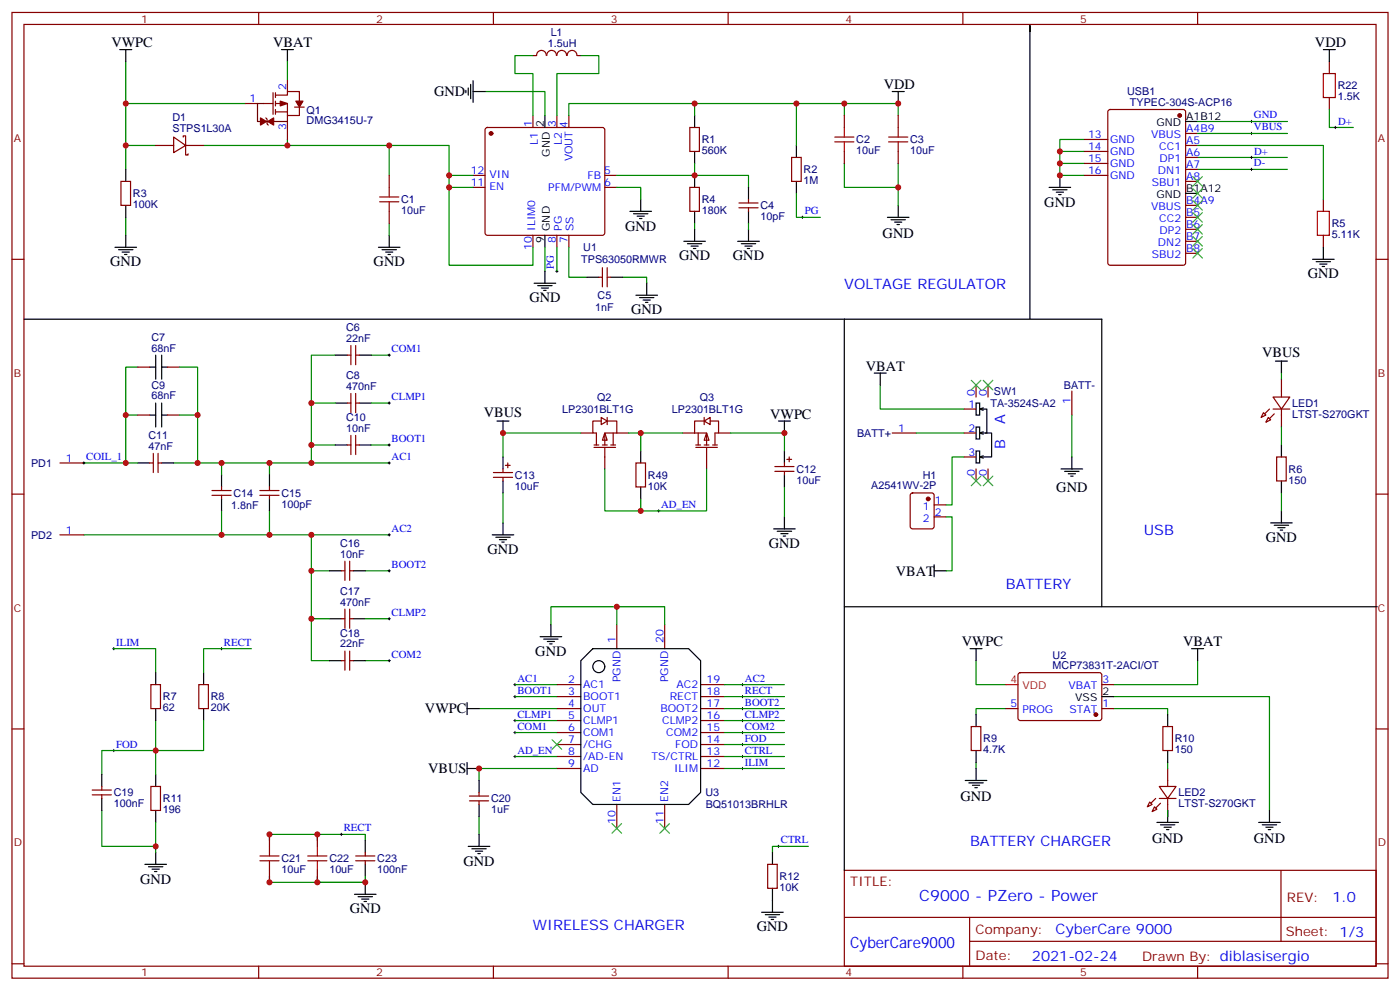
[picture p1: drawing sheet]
<svg xmlns="http://www.w3.org/2000/svg" width="412mm" height="292mm" viewBox="0 0 412 292" stroke-linecap="round" stroke-linejoin="round" font-family="sans-serif">
<g fill="none" stroke="#870000" stroke-width=".35">
<path d="M3.5 3.7h405.4v284.3h-405.4zM7.1 7.2h398.2v277.3h-398.2zM76.2 3.7v3.5M145.3 3.7v3.5M214.5 3.7v3.5M283.6 3.7v3.5M352.8 3.7v3.5M72.3 30.5h3.5M77.6 30.5h2.8M80.4 27.3v6.4M81.1 28h3.6v-1h3.5v2.8M81.1 30.5h3.6v3.5h3.5v-2.5"/>
<path d="M81.1 32.9h3.6M81.1 27.3v1.4M81.1 29.8v1.4M81.1 32.2v1.5M84.7 23.4v3.6M84.7 34v7.1M86.8 31.5h2.8M3.5 76.3h3.6M405.3 76.3h3.6M102.3 118.7h1.1M103.4 115.9v5.6M104.8 115.9v5.6"/>
<path d="M104.8 118.7h1M3.5 145.5h3.6M62.4 145.8h5.7M62.4 144.4h5.7M65.3 143.4v1M65.3 145.8v1.1M405.3 145.5h3.6M101.6 179.4v5.6M103 179.4v5.6M100.5 182.2h1.1M103 182.2h1.1M181.7 183.9v7.1"/>
<path d="M195.8 183.9v7.1M300.1 198.3l.5-.3 23.5 .1 .5 .7-.1 12.9-.7 .5-23.5-.1-.4-.6v-12.7zM3.5 214.6h3.6M58.6 201.6h2.8v7h-2.8zM164 208.6h7.1M164 201.6h7.1M164 205.1h7.1M164 212.2h7.1M164 215.7h7.1M164 219.2h7.1M206.4 208.6h7M206.4 201.6h7"/>
<path d="M206.4 205.1h7M206.4 212.2h7M206.4 215.7h7M206.4 219.2h7M296.3 208.6h3.6M324.6 208.6h3.5M324.6 201.6h3.5M405.3 214.6h3.6M164 222.7h7.1M164 226.3h7.1M181.7 236.9v7M195.8 236.9v7"/>
<path d="M206.4 222.7h7M206.4 226.3h7M248.7 256.3h156.6v28.2h-156.6zM377.3 256.3v20.9M248.7 270.1h156.5M285.6 277.2h119.6M285.6 270.1v14.1M3.5 283.8h3.6M76.2 284.5v3.5M145.3 284.5v3.5M214.5 284.5v3.5M283.6 284.5v3.5"/>
<path d="M352.8 284.5v3.5M405.3 283.8h3.6"/>
</g>
<g fill="none" stroke="#008700" stroke-width=".35">
<path d="M37 18.1v24.7h8.9M84.7 18.1v5.3M37 30.5h35.3M37 42.8v7.1M84.7 42.8h30v8.8M84.7 41.1v1.7h-24.7M352.8 46.4h26.4M352.8 49.9h26.4M37 64v5.3M40.6 108.1h-3.6v28.2h3.6M91.7 118.7v12.3h7.1M98.8 104.6h-7.1v14.1h7.1"/>
<path d="M109.4 104.6h5.3M109.4 118.7h5.3M259.3 113.4v7h24.7M24.7 136.3h12.3M37 122.2h3.6M51.2 136.3h14.1M79.4 136.3v3.5M91.7 131v5.3M109.4 131h5.3M114.7 136.3h-49.4v3.5M315.7 122.2v12.3M24.7 157.5h40.6"/>
<path d="M65.3 150.4v7.1h14.1v-7.1M79.4 157.5h35.3M91.7 157.5v10.6M97 168.1h-5.3v14.1h5.3M107.6 168.1h7.1M181.7 178.6h-19.4v5.3M33.5 191h12.4v7M74.1 191h-14.1v7M91.7 182.2v12.3h5.3M107.6 182.2h7.1M107.6 194.5h7.1M181.7 183.9v-5.3h14.1v5.3"/>
<path d="M287.5 194.5v7.1h8.8M352.8 194.5v7.1h-24.7M45.9 212.2v8.8h-15.9v7M60 212.2v8.8h-14.1M141.1 208.6h22.9M151.7 201.6h12.3M151.7 212.2h12.3M151.7 215.7h12.3M151.7 205.1h12.3M213.4 201.6h17.7M213.4 208.6h17.7M213.4 212.2h17.7"/>
<path d="M213.4 215.7h17.7M213.4 205.1h17.7M213.4 219.2h17.7M296.3 208.6h-8.8v1.8M328.1 205.1h45.8v33.5M328.1 208.6h15.9v1.8M30 238.6v10.6h15.9v1.8M151.7 222.7h12.3M164 226.3h-22.9v3.5M213.4 222.7h17.7M213.4 226.3h17.7M287.5 224.5v1.8"/>
<path d="M79.4 247.4v-1.7h28.2v1.7M79.4 258v1.8h28.2h-14.1M141.1 240.4v5.3M238.1 249.2h-10.6v1.8"/>
</g>
<g fill="none" stroke="#000" stroke-width=".35">
<path d="M35.3 14.6h3.5M37 14.6v3.5M82.9 14.6h3.5M84.7 14.6v3.5M262.8 27h3.5M264.6 27v3.5M33.9 72.8h6.3M34.9 73.5h4.3M36 74.2h2.1M36.7 74.9h.7M37 69.3v3.5M111.5 72.8h6.3"/>
<path d="M112.5 73.5h4.3M113.6 74.2h2.1M114.3 74.9h.7M114.7 69.3v3.5M261.4 64h6.4M262.5 64.7h4.2M263.5 65.4h2.1M264.2 66.1h.7M264.6 60.5v3.5M7.1 94h241.6M324.6 94v84.6M98.8 118.7h3.5"/>
<path d="M105.8 118.7h3.6M257.5 109.9h3.6M259.3 109.9v3.5M65.3 139.8v3.6M146.4 124h3.5M148.2 124v3.5M229.3 124h3.5M231.1 124v3.5M312.6 138.1h6.3M313.6 138.8h4.3M314.7 139.5h2.1M315.7 134.5v3.6"/>
<path d="M65.3 146.9v3.5M145 157.5h6.3M146 158.2h4.3M147.1 158.9h2.1M147.8 159.6h.7M148.2 154v3.5M227.9 155.7h6.3M229 156.4h4.2M230 157.1h2.1M230.7 157.8h.7M231.1 152.2v3.5M315.4 140.2h.7"/>
<path d="M248.7 178.6h157M60 198v3.6M97 182.2h3.5M104.1 182.2h3.5M159.1 187.5h6.4M160.2 188.2h4.2M161.2 188.9h2.1M161.9 189.6h.7M162.3 183.9v3.6M174.6 191h28.2l3.6 3.5v38.8l-3.6 3.6h-28.2l-3.5-3.6v-38.8zM285.8 191h3.5M287.5 191v3.5"/>
<path d="M351 191h3.5M352.8 191v3.5M60 208.6v3.6M137.6 206.9v3.5M137.6 208.6h3.5M324.6 205.1h3.5M137.6 226.3h3.5M137.6 224.5v3.5M284.3 229.8h6.4M285.4 230.5h4.2M286.5 231.2h2.1M287.2 231.9h.7"/>
<path d="M287.5 226.3v3.5M344 238.6v3.5M373.9 238.6v3.5M42.7 254.5h6.3M43.7 255.2h4.3M44.8 255.9h2.1M45.5 256.6h.7M45.9 251v3.5M107.6 259.8v3.5M137.9 249.2h6.4M139 249.9h4.2M140.1 250.6h2.1"/>
<path d="M140.8 251.3h.7M141.1 245.7v3.5M340.8 242.1h6.3M341.8 242.9h4.3M342.9 243.6h2.1M343.6 244.3h.7M370.8 242.1h6.3M371.8 242.9h4.3M372.9 243.6h2.1M373.6 244.3h.7M104.4 263.3h6.4M105.5 264h4.2"/>
<path d="M106.5 264.7h2.2M107.2 265.4h.7M224.4 268.6h6.3M225.4 269.3h4.3M226.5 270h2.1M227.2 270.7h.7M227.5 265.1v3.5"/>
<circle cx="176.4" cy="196.3" r="1.76"/>
</g>
<g fill="#870000" stroke="#870000" stroke-width=".35">
<path d="M82.5 29.8l2.2 .7-2.2 .7z"/>
<path d="M87.1 29.8h2.2l-1.1 1.7z"/>
<path d="M78.8 35.8l1.8-1.1v2.1z"/>
<path d="M76.7 34.7l1.8 1.1-1.8 1z"/>
<circle cx="322.8" cy="210.4" r=".53"/>
</g>
<path d="M77.6 30.5h-1.8v5.3h.8M78.3 34.7l.4 .4v1.4l.3 .3M80.8 35.8h3.9" fill="none" stroke="#600" stroke-width=".35"/>
<path d="M296.3 201.6h3.6" fill="none" stroke="#f00" stroke-width=".35"/>
<g fill="none" stroke="#000" stroke-width=".29">
<path d="M368.3 49.9h.7M368.3 46.4h.7M368.7 46v.7M368.7 49.5v.7M114.3 104.6h.7M114.3 118.7h.7M114.7 104.2v.7M114.7 118.3v.7M114.3 131h.7M114.3 136.3h.7M114.7 130.7v.7M114.7 136v.7"/>
<path d="M114.3 157.5h.7M114.7 157.1v.7M193.7 150.4h.7M194 150.1v.7M114.3 168.1h.7M114.7 167.7v.7M33.2 191h.7M33.5 190.6v.7M64.9 191h.7M65.3 190.6v.7M114.3 194.5h.7M114.3 182.2h.7"/>
<path d="M114.7 181.8v.7M114.7 194.2v.7M151.3 215.7h.7M151.3 212.2h.7M151.3 205.1h.7M151.3 201.6h.7M151.7 201.2v.7M151.7 204.8v.7M151.7 211.8v.7M151.7 215.3v.7M218.4 215.7h.7M218.4 212.2h.7"/>
<path d="M218.4 205.1h.7M218.4 201.6h.7M218.4 208.6h.7M218.4 219.2h.7M218.7 201.2v.7M218.7 204.8v.7M218.7 208.3v.7M218.7 211.8v.7M218.7 215.3v.7M218.7 218.9v.7M33.2 221h.7M33.5 220.6v.7"/>
<path d="M151.3 222.7h.7M151.7 222.4v.7M218.4 222.7h.7M218.4 226.3h.7M218.7 222.4v.7M218.7 225.9v.7M100.2 245.7h.7M100.5 245.3v.7M229 249.2h.7M229.3 248.8v.8"/>
</g>
<path d="M162.6 217.8l2.9 2.8M165.5 217.8l-2.9 2.8M180.3 242.5l2.8 2.8M183.1 242.5l-2.8 2.8M194.4 242.5l2.8 2.8M197.2 242.5l-2.8 2.8" fill="none" stroke="#3c3" stroke-width=".35"/>
<g fill="#fff" stroke="#870000" stroke-width=".35">
<path d="M178.2 127.5l.7 2.1h-1.5z"/>
<path d="M177.1 122.9l1.8 1.1-1.8 1z"/>
</g>
<path d="M171.1 127.5h3.5M175 131.7h6.3M175 131h1.4M177.1 124h-2.5v3.5h1.1v3.5M177.4 131h1.5M178.2 131.7v6.4M178.9 124h2.8v3.5M178.9 122.9v2.1M179.9 131h1.4M180.6 127.5v3.5M181.7 127.5h-3.5v3.5M181.7 127.5h3.5" fill="none" stroke="#870000" stroke-width=".35"/>
<g fill="#fff" stroke="#870000" stroke-width=".35">
<path d="M208.1 127.5l.7 2.1h-1.4z"/>
<path d="M207.4 124l1.8-1.1v2.1z"/>
</g>
<g fill="none" stroke="#870000" stroke-width=".35">
<path d="M157 16.4h1M158.1 16.3a1.41 1.41 0 0 1 1.4-1.5 1.41 1.41 0 0 1 1.4 1.5M161.1 16.3a1.41 1.41 0 0 1 1.4-1.5 1.41 1.41 0 0 1 1.4 1.5M164.1 16.3a1.41 1.41 0 0 1 1.4-1.5 1.41 1.41 0 0 1 1.4 1.5M167.1 16.3a1.41 1.41 0 0 1 1.4-1.5 1.41 1.41 0 0 1 1.4 1.5M170 16.4h1.1M391.6 18.1v3.6M143.1 37.7l.5-.2h33.8l.5 .2 .3 .5v30.4l-.3 .5-.5 .2h-33.8l-.5-.2-.2-.5v-30.4zM157 34v3.5M164 34v3.5M167.6 34v3.5M203.2 37.5h2.8v7.1h-2.8z"/>
<path d="M248.7 34v3.5M264.6 34v3.5M326.6 32.5l.4-.3h21.5l.7 .5v44.7l-.4 .6-21.8 .1-.6-.5-.1-44.7zM349.2 39.3h3.6M391.6 28.7v3.5M35.6 53.4h2.9v7.1h-2.9zM45.9 42.8h5.3M51.2 40.4l3.5 2.4-3.5 2.1zM54 40.4v-.4h.7v5.6h.7v-.3M54.7 42.8h5.3M114.7 51.6v3.6M139.3 51.6h3.6"/>
<path d="M139.3 55.2h3.6M178.2 51.6h3.5M178.2 55.2h3.5M203.2 55.2h2.8v7h-2.8zM217.7 59.8h5.6M220.5 58.7v1.1M233.2 46.4h2.8v7h-2.8zM248.7 44.6v3.5M264.6 44.6v3.5M319.3 41.1h7M319.3 44.6h7M319.3 48.1h7"/>
<path d="M319.3 51.6h7M349.2 42.8h3.6M349.2 46.4h3.6M349.2 49.9h3.6M349.2 53.4h3.6M389.8 58.7v3.5M114.7 62.2v3.6M157 69.3v3.5M164 69.3v3.5M167.6 69.3v3.5M177.4 78.8v5.7M178.9 78.8v5.7"/>
<path d="M217.7 61.2h5.6M220.5 61.2v1M349.2 60.5h3.6M349.2 64h3.6M349.2 67.5h3.6M349.2 71h3.6M349.2 74.6h3.6M389.8 69.3v3.5M176.4 81.6h1M178.9 81.6h1M40.6 108.1h3.5M49.4 108.1h3.5"/>
<path d="M102.3 104.6h1.1M103.4 101.7v5.7M104.8 101.7v5.7M104.8 104.6h1M287.5 113.4v3.5M291 113.4v3.5M315.7 115.1v7.1M375 116.9h4.9l-2.4 3.5zM377.5 111.6v5.3M17.6 136.3h7.1M40.6 122.2h3.5M44.1 136.3h1.1"/>
<path d="M45.2 133.5v5.6M46.6 133.5v5.6M46.6 136.3h1M49.4 122.2h3.5M102.3 131h1.1M103.4 128.2v5.6M104.8 131h1M104.8 128.2v5.6M145.3 139.1h5.7M148.2 138.1v1M148.9 137h1.4M149.6 136.3v1.4"/>
<path d="M187.3 136.3h2.8v7.1h-2.8zM201.1 127.5h3.5M204.6 127.5h3.5v3.5M205 131.7h6.3M205 131h1.4M205.7 127.5v3.5M207.4 124h-2.8v3.5M207.4 122.9v2.1M207.4 131h1.4M208.1 131.7v6.4M209.2 124h2.5v3.5h-1.1v3.5M209.9 131h1.4"/>
<path d="M211.7 127.5h3.5M228.2 137.4h5.7M228.2 138.8h5.7M231.1 136.3v1.1M231.1 138.8v1M231.8 135.3h1.4M232.5 134.5v1.5M262.8 127.5h7.1M284 127.5h3.5M284 120.4h3.5M284 134.5h3.5M287.5 138.1v3.5"/>
<path d="M291 138.1v3.5M372.2 121.5l.7 .7-1.4 .7zM373.6 122.9l.7 .7-1.4 .7zM375 120.4h4.9M376.1 134.5h2.8v7.1h-2.8zM377.5 120.4v5.3M17.6 157.5h7.1M76.6 145.8h5.6M76.6 144.4h5.6M79.4 143.4v1M79.4 145.8v1.1M145.3 140.5h5.7"/>
<path d="M148.2 140.5v1.1M268.3 145.3l.5-.2h5.7l.6 .5 .1 9.4-.5 .7h-5.9l-.6-.4-.1-9.5zM275.2 148.7h3.5M275.2 152.2h3.5M100.5 168.1h1.1M101.6 165.2v5.7M103 165.2v5.7M103 168.1h1.1M100.5 194.5h1.1M101.6 191.7v5.6M103 191.7v5.6M103 194.5h1.1"/>
<path d="M44.4 201.6h2.9v7h-2.9zM286.1 213.9h2.8v7.1h-2.8zM342.5 213.9h2.9v7.1h-2.9zM27.2 234h5.6M27.2 232.6h5.6M30 231.6v1M30 234v1.1M44.4 231.6h2.9v7h-2.9zM138.3 235.8h5.6M138.3 234.4h5.6M141.1 233.3v1.1M141.1 235.8v1.1"/>
<path d="M338.7 236.1l.7 .8-1.4 .7zM340.1 237.6l.7 .7-1.4 .7zM341.5 231.6h4.9l-2.4 3.5zM341.5 235.1h4.9M344 226.3v5.3M344 235.1v5.3M79.4 245.7v3.5M79.4 256.3v3.5M93.5 245.7v3.5M93.5 256.3v3.5M104.8 253.4h5.6M104.8 252h5.6"/>
<path d="M107.6 251v1M107.6 253.4v1.1M226.1 254.5h2.9v7h-2.9z"/>
</g>
<g fill="none" stroke="#008700" stroke-width=".35">
<path d="M157 16.4h-5.3v5.3h5.3v12.3M171.1 16.4h5.3v5.3h-12.4v12.3M142.9 27h17.6v7M167.6 34v-3.5h37v3.5M204.6 30.5h30v12.3M234.6 30.5h14.1v3.5M248.7 30.5h15.9v3.5M352.8 35.8h26.4M352.8 39.3h26.4M391.6 32.2v5.3h7M114.7 42.8h17.6v8.8h7M132.3 51.6v3.6h7"/>
<path d="M132.3 55.2v22.9h24.7v-5.3M181.7 55.2h7v3.5M204.6 48.1v3.5h-22.9M204.6 51.6h15.9v3.6M234.6 56.9v7.1h7.1M248.7 48.1v7.1h15.9v-7.1M264.6 55.2v5.3M312.2 44.6h7.1M312.2 48.1h7.1M319.3 41.1h-7.1v10.5h7.1M352.8 42.8h37v15.9M114.7 65.8v3.5"/>
<path d="M160.5 72.8v7.1M164 72.8v7.1M167.6 72.8v8.8h5.3M204.6 65.8v1.7M220.5 65.8v1.7M183.4 81.6h7.1v1.8M52.9 108.1h5.3v28.2M377.5 109.9v1.7M52.9 122.2h5.3M171.1 127.5h-22.9v7M178.2 138.1v12.3h29.9v-12.3M185.2 127.5h15.9"/>
<path d="M188.7 127.5v5.3M215.2 127.5h15.9v5.3M269.9 127.5h14.1M284 134.5h-3.5v14.2h-1.8M377.5 125.7v5.3M148.2 145.1v8.9M188.7 146.9v3.5M231.1 143.4v8.8M278.7 152.2h1.8v15.9h-1.8M377.5 145.1v5.3M45.9 221v7M344 224.5v1.8"/>
<path d="M344 238.6v1.8M45.9 242.1v7.1M93.5 245.7v1.7M93.5 258v1.8M107.6 258v1.8"/>
</g>
<g fill="#870000" stroke="#870000" stroke-width=".35">
<path d="M341.8 236.5l-1.4 1.4z"/>
<path d="M340.4 235.1l-1.4 1.4z"/>
<path d="M375.4 121.8l-1.5 1.5z"/>
<path d="M373.9 120.4l-1.4 1.4z"/>
<circle cx="273.4" cy="146.9" r=".53"/>
<circle cx="347.5" cy="34" r=".53"/>
<circle cx="144.6" cy="39.3" r=".53"/>
</g>
<g fill="none" stroke="#000" stroke-width=".35">
<path d="M303.4 9.3v-1.8v86.5M389.8 14.6h3.5M391.6 14.6v3.5M137.2 26.6v.7M137.9 25.9v2.1M138.6 24.8v4.3M139.3 27h3.6M139.3 23.8v6.3M160.5 34v3.5M204.6 34v3.5M349.2 35.8h3.6M37 49.9v3.5"/>
<path d="M188.7 58.7v3.5M204.6 44.6v3.5M204.6 51.6v3.6M220.5 55.2v3.5M234.6 42.8v3.6M234.6 53.4v3.5M309 55.2h6.4M310.1 55.9h4.2M311.1 56.6h2.2M311.9 57.3h.7M312.2 51.6v3.6M349.2 56.9h3.6"/>
<path d="M37 60.5v3.5M160.5 69.3v3.5M160.5 79.9v3.5M185.6 62.2h6.3M186.6 62.9h4.3M187.7 63.6h2.1M188.4 64.3h.7M201.4 71h6.4M202.5 71.8h4.2M203.6 72.5h2.1M204.3 73.2h.7M204.6 62.2v3.6"/>
<path d="M204.6 67.5v3.5M217.3 71h6.4M218.4 71.8h4.2M219.4 72.5h2.1M220.1 73.2h.7M220.5 62.2v3.6M220.5 67.5v3.5M386.6 76.3h6.4M387.7 77h4.2M388.8 77.8h2.1M389.5 78.5h.7M389.8 72.8v3.5"/>
<path d="M157.3 83.4h6.4M158.4 84.1h4.2M159.5 84.8h2.1M160.2 85.5h.7M172.9 81.6h3.5M179.9 81.6h3.5M187.3 86.9h6.4M188.4 87.6h4.2M189.4 88.3h2.2M190.1 89h.8M190.5 83.4v3.5M324.6 94h-75.9v162.3"/>
<path d="M44.1 108.1h1.8M45.9 104.6v7M45.9 118.7v7M47.6 104.6v7M47.6 118.7v7M47.6 108.1h1.8M98.8 104.6h3.5M105.8 104.6h3.6M287.5 118.7h1.1v3.5h-1.1zM375.7 106.3h3.5M377.5 106.3v3.6M40.6 136.3h3.5"/>
<path d="M44.1 122.2h1.8M47.6 122.2h1.8M47.6 136.3h3.6M79.4 139.8v3.6M98.8 131h3.5M105.8 131h3.6M148.2 134.5v3.6M188.7 132.8v3.5M231.1 132.8v3.5M231.1 139.8v3.6M287.5 132.8h1.1v3.5h-1.1zM287.5 125.7h1.1v3.6h-1.1z"/>
<path d="M288.6 120.4h2.1v7.1h-2.1M288.6 120.4l1 .4M288.6 127.5l1 .3M288.6 134.5l1 .4M289.6 120.1l-1 .3M289.6 127.1l-1 .4M289.6 134.2l-1 .3M290.3 127.5h1.8v7h-3.5M377.5 131v3.5M79.4 146.9v3.5M148.2 141.6v3.5M188.7 143.4v3.5"/>
<path d="M374.3 154h6.3M375.4 154.7h4.2M376.4 155.4h2.1M377.1 156.1h.7M377.5 141.6v3.5M377.5 150.4v3.6M97 168.1h3.5M104.1 168.1h3.5M275.2 168.1h3.5M275.2 166.3v3.5M45.9 198v3.6M97 194.5h3.5"/>
<path d="M104.1 194.5h3.5M45.9 208.6v3.6M287.5 210.4v3.5M344 210.4v3.5M30 228v3.6M30 235.1v3.5M45.9 228v3.6M45.9 238.6v3.5M141.1 229.8v3.5M141.1 236.9v3.5M287.5 221v3.5M344 221v3.5"/>
<path d="M107.6 247.4v3.6M107.6 254.5v3.5M227.5 251v3.5M227.5 261.5v3.6"/>
</g>
<path d="M368.3 39.3h.7M368.3 35.8h.7M368.7 35.4v.7M368.7 38.9v.8M393 37.5h.7M393.3 37.2v.7M163.7 79.9h.7M164 79.5v.7M236 64h.7M236.4 63.6v.7M24.3 136.3h.7M24.7 136v.7" fill="none" stroke="#000" stroke-width=".29"/>
<g fill="none" stroke="#a10000" stroke-width=".35">
<path d="M248.7 37.5v2.9M264.6 37.5v2.9M389.8 21.7h3.5v7h-3.5zM111.8 59.4h5.7M111.8 58h5.7M114.7 55.2v2.8M114.7 59.4v2.8M245.9 41.8h5.6M245.9 40.4h5.6M248.7 41.8v2.8M261.8 41.8h5.6M261.8 40.4h5.6"/>
<path d="M264.6 41.8v2.8M388.1 62.2h3.5v7.1h-3.5zM76.6 253.4h5.6M76.6 252h5.6M79.4 249.2v2.8M79.4 253.4v2.9M90.7 253.4h5.6M90.7 252h5.6M93.5 249.2v2.8M93.5 253.4v2.9"/>
</g>
<g fill="none" stroke="#3c3" stroke-width=".35">
<path d="M351.4 52l2.8 2.8M351.4 55.5l2.8 2.8M351.4 59.1l2.8 2.8M354.2 52l-2.8 2.8M354.2 55.5l-2.8 2.8M354.2 59.1l-2.8 2.8M351.4 62.6l2.8 2.8M351.4 66.1l2.8 2.8M351.4 69.6l2.8 2.9M351.4 73.2l2.8 2.8M354.2 62.6l-2.8 2.8M354.2 66.1l-2.8 2.8"/>
<path d="M354.2 69.6l-2.8 2.9M354.2 73.2l-2.8 2.8M286.1 112l2.8 2.8M288.9 112l-2.8 2.8M289.6 112l2.9 2.8M292.5 112l-2.9 2.8M286.1 140.2l2.8 2.8M288.9 140.2l-2.8 2.8M289.6 140.2l2.9 2.8M292.5 140.2l-2.9 2.8"/>
</g>
<g fill="#c00">
<circle cx="37" cy="42.8" r=".88"/>
<circle cx="37" cy="30.5" r=".88"/>
<circle cx="91.7" cy="118.7" r=".88"/>
<circle cx="79.4" cy="136.3" r=".88"/>
<circle cx="79.4" cy="157.5" r=".88"/>
<circle cx="91.7" cy="131" r=".88"/>
<circle cx="91.7" cy="136.3" r=".88"/>
<circle cx="91.7" cy="182.2" r=".88"/>
<circle cx="91.7" cy="157.5" r=".88"/>
<circle cx="91.7" cy="168.1" r=".88"/>
<circle cx="37" cy="122.2" r=".88"/>
<circle cx="65.3" cy="136.3" r=".88"/>
<circle cx="65.3" cy="157.5" r=".88"/>
<circle cx="37" cy="136.3" r=".88"/>
<circle cx="141.1" cy="226.3" r=".88"/>
<circle cx="181.7" cy="178.6" r=".88"/>
<circle cx="93.5" cy="259.8" r=".88"/>
<circle cx="107.6" cy="259.8" r=".88"/>
<circle cx="45.9" cy="221" r=".88"/>
<circle cx="58.2" cy="136.3" r=".88"/>
<circle cx="58.2" cy="122.2" r=".88"/>
<circle cx="84.7" cy="42.8" r=".88"/>
<circle cx="312.2" cy="51.6" r=".88"/>
<circle cx="312.2" cy="44.6" r=".88"/>
<circle cx="312.2" cy="48.1" r=".88"/>
<circle cx="45.9" cy="249.2" r=".88"/>
<circle cx="93.5" cy="245.7" r=".88"/>
<circle cx="114.7" cy="42.8" r=".88"/>
<circle cx="132.3" cy="51.6" r=".88"/>
<circle cx="132.3" cy="55.2" r=".88"/>
<circle cx="204.6" cy="30.5" r=".88"/>
<circle cx="204.6" cy="51.6" r=".88"/>
<circle cx="234.6" cy="30.5" r=".88"/>
<circle cx="248.7" cy="30.5" r=".88"/>
<circle cx="264.6" cy="55.2" r=".88"/>
<circle cx="264.6" cy="30.5" r=".88"/>
<circle cx="79.4" cy="259.8" r=".88"/>
<circle cx="79.4" cy="245.7" r=".88"/>
<circle cx="148.2" cy="127.5" r=".88"/>
<circle cx="231.1" cy="127.5" r=".88"/>
<circle cx="188.7" cy="150.4" r=".88"/>
<circle cx="188.7" cy="127.5" r=".88"/>
</g>
<g font-size="4.6" fill="#00f">
<text x="270.8" y="265.3">C9000 - PZero - Power</text>
<text x="250.5" y="279.2">CyberCare9000</text>
</g>
<g font-size="4.2">
<text x="32.8" y="13.9">VWPC</text>
<text x="80.4" y="13.9">VBAT</text>
<text x="387.3" y="13.9">VDD</text>
<text x="127.9" y="28.4">GND</text>
<text x="260.3" y="26.2">VDD</text>
<text x="307.6" y="60.8">GND</text>
<text x="184.1" y="67.9">GND</text>
<text x="260" y="70.1">GND</text>
<text x="200" y="76.7">GND</text>
<text x="215.9" y="76.7">GND</text>
<text x="32.5" y="78.5">GND</text>
<text x="110.1" y="78.5">GND</text>
<text x="385.2" y="82">GND</text>
<text x="155.9" y="89">GND</text>
<text x="185.9" y="92.6">GND</text>
<text x="371.8" y="105.2">VBUS</text>
<text x="255.1" y="109.1">VBAT</text>
<text x="142.5" y="122.9">VBUS</text>
<text x="226.8" y="123.3">VWPC</text>
<text x="311.2" y="144.8">GND</text>
<text x="226.5" y="161.4">GND</text>
<text x="372.9" y="159.6">GND</text>
<text x="143.6" y="163.1">GND</text>
<text x="263.9" y="169.5">VBAT</text>
<text x="283.3" y="190.3">VWPC</text>
<text x="348.5" y="190.3">VBAT</text>
<text x="157.7" y="193.1">GND</text>
<text x="125.2" y="210">VWPC</text>
<text x="126.1" y="227.7">VBUS</text>
<text x="282.9" y="235.9">GND</text>
<text x="339.4" y="248.2">GND</text>
<text x="369.4" y="248.2">GND</text>
<text x="136.5" y="254.8">GND</text>
<text x="41.3" y="260.1">GND</text>
<text x="103" y="269">GND</text>
<text x="223" y="274.2">GND</text>
</g>
<g font-size="4.2" fill="#00f">
<text x="248.7" y="85.2">VOLTAGE REGULATOR</text>
<text x="296.1" y="125" transform="rotate(-90 296.1 125)">A</text>
<text x="296.1" y="132.3" transform="rotate(-90 296.1 132.3)">B</text>
<text x="336.9" y="157.5">USB</text>
<text x="296.3" y="173.4">BATTERY</text>
<text x="285.8" y="249.2">BATTERY CHARGER</text>
<text x="392.5" y="265.5">1.0</text>
<text x="157" y="273.9">WIRELESS CHARGER</text>
<text x="310.9" y="275.1">CyberCare 9000</text>
<text x="304" y="282.9">2021-02-24</text>
</g>
<g font-size="3.9" fill="#800">
<text x="250.5" y="260.8">TITLE:</text>
<text x="379.1" y="265.5">REV:</text>
<text x="287.4" y="275">Company:</text>
<text x="378.7" y="275.7">Sheet: 1/3</text>
<text x="287.4" y="282.7">Date:</text>
<text x="336.4" y="282.8">Drawn By: diblasisergio</text>
</g>
<g font-size="3.2" fill="#800">
<text x="41.6" y="6.7">1</text>
<text x="110.8" y="6.7">2</text>
<text x="179.9" y="6.7">3</text>
<text x="249.1" y="6.7">4</text>
<text x="318.2" y="6.7">5</text>
<text x="4.1" y="41.8">A</text>
<text x="405.9" y="41.8">A</text>
<text x="4.1" y="110.9">B</text>
<text x="405.9" y="110.9">B</text>
<text x="4.1" y="180.1">C</text>
<text x="405.9" y="180.1">C</text>
<text x="4.1" y="249.2">D</text>
<text x="405.9" y="249.2">D</text>
<text x="41.6" y="287.5">1</text>
<text x="110.8" y="287.5">2</text>
<text x="179.9" y="287.5">3</text>
<text x="249.1" y="287.5">4</text>
<text x="318.2" y="287.5">5</text>
</g>
<g font-size="3.2" fill="#000080">
<text x="162.2" y="10.6">L1</text>
<text x="161.4" y="14">1.5uH</text>
<text x="332" y="28">USB1</text>
<text x="394.1" y="29.4">1.5K</text>
<text x="394.1" y="26.2">R22</text>
<text x="50.8" y="35.8">D1</text>
<text x="90.3" y="33.5">Q1</text>
<text x="332.8" y="31.2">TYPEC-304S-ACP16</text>
<text x="50.8" y="38.9">STPS1L30A</text>
<text x="90.3" y="36.6">DMG3415U-7</text>
<text x="206.7" y="45.4">560K</text>
<text x="206.7" y="42.2">R1</text>
<text x="252.2" y="45.4">10uF</text>
<text x="252.2" y="42.2">C2</text>
<text x="268.1" y="45.4">10uF</text>
<text x="268.1" y="42.2">C3</text>
<text x="236.7" y="51">R2</text>
<text x="39.2" y="58.1">R3</text>
<text x="118.2" y="59.8">C1</text>
<text x="206.7" y="59.8">R4</text>
<text x="236.7" y="54.2">1M</text>
<text x="39.2" y="61.3">100K</text>
<text x="118.2" y="63.1">10uF</text>
<text x="206.7" y="63.1">180K</text>
<text x="224" y="64.8">10pF</text>
<text x="224" y="61.6">C4</text>
<text x="392.3" y="70.1">5.11K</text>
<text x="392.3" y="66.9">R5</text>
<text x="171.2" y="77.5">TPS63050RMWR</text>
<text x="171.8" y="73.9">U1</text>
<text x="176.1" y="88">C5</text>
<text x="175.3" y="91.6">1nF</text>
<text x="44.6" y="100.4">C7</text>
<text x="102" y="100.7">22nF</text>
<text x="102" y="97.6">C6</text>
<text x="44.6" y="103.5">68nF</text>
<text x="102" y="111.6">C8</text>
<text x="44.6" y="114.5">C9</text>
<text x="44.6" y="117.6">68nF</text>
<text x="102" y="114.8">470nF</text>
<text x="175.9" y="118.1">Q2</text>
<text x="206.1" y="118.1">Q3</text>
<text x="291.8" y="119.8">TA-3524S-A2</text>
<text x="292.8" y="116.3">SW1</text>
<text x="313.4" y="114.5">BATT-</text>
<text x="380.7" y="119.8">LED1</text>
<text x="102" y="124">C10</text>
<text x="165.6" y="121.6">LP2301BLT1G</text>
<text x="197.9" y="121.6">LP2301BLT1G</text>
<text x="380.6" y="123">LTST-S270GKT</text>
<text x="43.8" y="129.3">C11</text>
<text x="102" y="127.1">10nF</text>
<text x="252.5" y="128.7">BATT+</text>
<text x="9.1" y="137.4">PD1</text>
<text x="43.8" y="132.4">47nF</text>
<text x="151.7" y="141">C13</text>
<text x="190.8" y="141">R49</text>
<text x="234.6" y="142.4">10uF</text>
<text x="234.6" y="139.2">C12</text>
<text x="271.8" y="140.9">H1</text>
<text x="379.6" y="142.4">150</text>
<text x="379.6" y="139.2">R6</text>
<text x="68.1" y="149.7">1.8nF</text>
<text x="68.8" y="146.2">C14</text>
<text x="82.9" y="149.4">100pF</text>
<text x="82.9" y="146.3">C15</text>
<text x="151.7" y="144.2">10uF</text>
<text x="190.9" y="144.2">10K</text>
<text x="256.6" y="144.1">A2541WV-2P</text>
<text x="9.1" y="158.6">PD2</text>
<text x="100.2" y="161.1">C16</text>
<text x="100.2" y="164.2">10nF</text>
<text x="100.2" y="178.3">470nF</text>
<text x="100.2" y="175.1">C17</text>
<text x="100.2" y="190.6">22nF</text>
<text x="100.2" y="187.5">C18</text>
<text x="310.1" y="197">MCP73831T-2ACI/OT</text>
<text x="310.1" y="193.9">U2</text>
<text x="48" y="209.5">62</text>
<text x="48" y="206.2">R7</text>
<text x="62.1" y="209.5">20K</text>
<text x="62.1" y="206.2">R8</text>
<text x="289.6" y="221.8">4.7K</text>
<text x="289.6" y="218.6">R9</text>
<text x="346.1" y="221.8">150</text>
<text x="346.1" y="218.6">R10</text>
<text x="33.5" y="237.6">100nF</text>
<text x="33.5" y="234.5">C19</text>
<text x="48" y="239.4">196</text>
<text x="48" y="236.2">R11</text>
<text x="144.6" y="239.4">1uF</text>
<text x="144.6" y="236.2">C20</text>
<text x="207.8" y="234.5">U3</text>
<text x="207.9" y="238">BQ51013BRHLR</text>
<text x="347.1" y="237.7">LTST-S270GKT</text>
<text x="347.1" y="234.5">LED2</text>
<text x="82.9" y="257.1">10uF</text>
<text x="82.9" y="253.9">C21</text>
<text x="97" y="257.1">10uF</text>
<text x="97" y="253.9">C22</text>
<text x="111.1" y="257">100nF</text>
<text x="111.1" y="253.9">C23</text>
<text x="229.7" y="259.2">R12</text>
<text x="229.7" y="262.4">10K</text>
</g>
<g font-size="3.2" fill="#00f">
<text x="84.3" y="26.6" transform="rotate(-90 84.3 26.6)">2</text>
<text x="73.5" y="30.1">1</text>
<text x="369.4" y="34.9">GND</text>
<text x="84.3" y="38.1" transform="rotate(-90 84.3 38.1)">3</text>
<text x="156.6" y="37.4" transform="rotate(-90 156.6 37.4)">1</text>
<text x="163.7" y="37.4" transform="rotate(-90 163.7 37.4)">3</text>
<text x="167.2" y="37.7" transform="rotate(-90 167.2 37.7)">4</text>
<text x="320.5" y="40.7">13</text>
<text x="339.1" y="40.7">VBUS</text>
<text x="349.4" y="38.9">A4B9</text>
<text x="369.4" y="38.4">VBUS</text>
<text x="394.1" y="36.7">D+</text>
<text x="158.4" y="42.6" transform="rotate(-90 158.4 42.6)">L1</text>
<text x="165.5" y="42.6" transform="rotate(-90 165.5 42.6)">L2</text>
<text x="168.6" y="47.5" transform="rotate(-90 168.6 47.5)">VOUT</text>
<text x="320.5" y="44.2">14</text>
<text x="320.5" y="47.8">15</text>
<text x="327" y="42.1">GND</text>
<text x="327" y="45.6">GND</text>
<text x="341.5" y="44.2">CC1</text>
<text x="341.6" y="47.8">DP1</text>
<text x="349.4" y="42.5">A5</text>
<text x="349.4" y="46">A6</text>
<text x="369.4" y="45.5">D+</text>
<text x="138.7" y="51.3">12</text>
<text x="144.2" y="52.4">VIN</text>
<text x="173.1" y="52.7">FB</text>
<text x="178" y="51.3">5</text>
<text x="320.5" y="51.3">16</text>
<text x="327" y="49.2">GND</text>
<text x="327" y="52.7">GND</text>
<text x="341.1" y="51.3">DN1</text>
<text x="349.4" y="49.5">A7</text>
<text x="349.4" y="53.1">A8</text>
<text x="369.4" y="49">D-</text>
<text x="138.7" y="54.8">11</text>
<text x="144.2" y="55.9">EN</text>
<text x="161.5" y="56.2">PFM/PWM</text>
<text x="178" y="54.8">6</text>
<text x="339.3" y="54.8">SBU1</text>
<text x="237.1" y="63.1">PG</text>
<text x="339.1" y="61.9">VBUS</text>
<text x="341.5" y="65.4">CC2</text>
<text x="349.4" y="60.1">B4A9</text>
<text x="349.4" y="63.6">B5</text>
<text x="157.7" y="68" transform="rotate(-90 157.7 68)">ILIM0</text>
<text x="163.7" y="71.5" transform="rotate(-90 163.7 71.5)">8</text>
<text x="165.5" y="68" transform="rotate(-90 165.5 68)">PG</text>
<text x="167.2" y="71.5" transform="rotate(-90 167.2 71.5)">7</text>
<text x="169" y="68" transform="rotate(-90 169 68)">SS</text>
<text x="341.6" y="68.9">DP2</text>
<text x="349.4" y="67.2">B6</text>
<text x="349.4" y="70.7">B7</text>
<text x="156.6" y="73.5" transform="rotate(-90 156.6 73.5)">10</text>
<text x="339.3" y="76">SBU2</text>
<text x="341.1" y="72.5">DN2</text>
<text x="349.4" y="74.2">B8</text>
<text x="163.2" y="79.2" transform="rotate(-90 163.2 79.2)">PG</text>
<text x="115.4" y="103.7">COM1</text>
<text x="115.4" y="117.8">CLMP1</text>
<text x="287.2" y="116.7" transform="rotate(-90 287.2 116.7)">0</text>
<text x="290.7" y="116.7" transform="rotate(-90 290.7 116.7)">0</text>
<text x="315.4" y="118.9" transform="rotate(-90 315.4 118.9)">1</text>
<text x="285.3" y="120.1">1</text>
<text x="115.4" y="130.1">BOOT1</text>
<text x="264.6" y="127.1">1</text>
<text x="285.3" y="127.1">2</text>
<text x="19.4" y="136">1</text>
<text x="25.4" y="135.4">COIL_1</text>
<text x="115.4" y="135.4">AC1</text>
<text x="285.3" y="134.2">3</text>
<text x="287.2" y="140.3" transform="rotate(-90 287.2 140.3)">0</text>
<text x="290.7" y="140.3" transform="rotate(-90 290.7 140.3)">0</text>
<text x="194.7" y="149.5">AD_EN</text>
<text x="275.3" y="148.3">1</text>
<text x="271.8" y="150.1">1</text>
<text x="271.8" y="153.6">2</text>
<text x="275.3" y="151.8">2</text>
<text x="19.4" y="157.1">1</text>
<text x="115.4" y="156.6">AC2</text>
<text x="115.4" y="167.2">BOOT2</text>
<text x="115.4" y="181.3">CLMP2</text>
<text x="34.2" y="190.1">ILIM</text>
<text x="66" y="190.1">RECT</text>
<text x="181.3" y="189.2" transform="rotate(-90 181.3 189.2)">1</text>
<text x="195.4" y="189.2" transform="rotate(-90 195.4 189.2)">20</text>
<text x="115.4" y="193.6">COM2</text>
<text x="152.4" y="200.7">AC1</text>
<text x="167.3" y="201.2">2</text>
<text x="171.8" y="202.6">AC1</text>
<text x="182.7" y="200.9" transform="rotate(-90 182.7 200.9)">PGND</text>
<text x="196.8" y="200.9" transform="rotate(-90 196.8 200.9)">PGND</text>
<text x="199.3" y="202.6">AC2</text>
<text x="208.1" y="201.2">19</text>
<text x="219.4" y="200.7">AC2</text>
<text x="314.8" y="203">VBAT</text>
<text x="324.7" y="201.2">3</text>
<text x="152.4" y="204.2">BOOT1</text>
<text x="167.3" y="204.8">3</text>
<text x="167.3" y="208.3">4</text>
<text x="171.8" y="206.2">BOOT1</text>
<text x="171.8" y="209.7">OUT</text>
<text x="194.5" y="209.7">BOOT2</text>
<text x="197.3" y="206.2">RECT</text>
<text x="208.1" y="208.3">17</text>
<text x="208.1" y="204.8">18</text>
<text x="219.4" y="207.8">BOOT2</text>
<text x="219.4" y="204.2">RECT</text>
<text x="297.7" y="208.3">5</text>
<text x="324.7" y="208.3">1</text>
<text x="152.4" y="214.8">COM1</text>
<text x="152.4" y="211.3">CLMP1</text>
<text x="167.3" y="211.8">5</text>
<text x="167.3" y="215.3">6</text>
<text x="171.8" y="213.2">CLMP1</text>
<text x="195.1" y="213.2">CLMP2</text>
<text x="208.1" y="215.3">15</text>
<text x="208.1" y="211.8">16</text>
<text x="219.4" y="211.3">CLMP2</text>
<text x="219.4" y="214.8">COM2</text>
<text x="301.2" y="210">PROG</text>
<text x="315" y="210">STAT</text>
<text x="34.2" y="220.1">FOD</text>
<text x="152.4" y="221.9">AD_EN</text>
<text x="167.3" y="218.9">7</text>
<text x="171.8" y="216.7">COM1</text>
<text x="171.8" y="220.3">/CHG</text>
<text x="196.3" y="216.7">COM2</text>
<text x="198.9" y="220.3">FOD</text>
<text x="208.1" y="218.9">14</text>
<text x="219.4" y="218.3">FOD</text>
<text x="219.4" y="221.9">CTRL</text>
<text x="167.3" y="222.4">8</text>
<text x="167.3" y="225.9">9</text>
<text x="171.8" y="223.8">/AD-EN</text>
<text x="171.8" y="227.3">AD</text>
<text x="192" y="223.8">TS/CTRL</text>
<text x="198.6" y="227.3">ILIM</text>
<text x="208.1" y="225.9">12</text>
<text x="208.1" y="222.4">13</text>
<text x="219.4" y="225.4">ILIM</text>
<text x="182.7" y="236.1" transform="rotate(-90 182.7 236.1)">EN1</text>
<text x="196.8" y="236.1" transform="rotate(-90 196.8 236.1)">EN2</text>
<text x="101.2" y="244.8">RECT</text>
<text x="181.3" y="242.7" transform="rotate(-90 181.3 242.7)">10</text>
<text x="195.4" y="242.7" transform="rotate(-90 195.4 242.7)">11</text>
<text x="230" y="248.3">CTRL</text>
</g>
<g font-size="3.2">
<text x="349.4" y="35.4">A1B12</text>
<text x="160.2" y="37.4" transform="rotate(-90 160.2 37.4)">2</text>
<text x="340.7" y="37.2">GND</text>
<text x="161.9" y="46.1" transform="rotate(-90 161.9 46.1)">GND</text>
<text x="340.7" y="58.3">GND</text>
<text x="349.4" y="56.6">B1A12</text>
<text x="160.2" y="71.5" transform="rotate(-90 160.2 71.5)">9</text>
<text x="161.9" y="68" transform="rotate(-90 161.9 68)">GND</text>
<text x="316.7" y="206.5">VSS</text>
<text x="324.7" y="204.8">2</text>
</g>
<g font-size="3.2" fill="#f00">
<text x="297.7" y="201.2">4</text>
<text x="301.2" y="203">VDD</text>
</g>
</svg>
